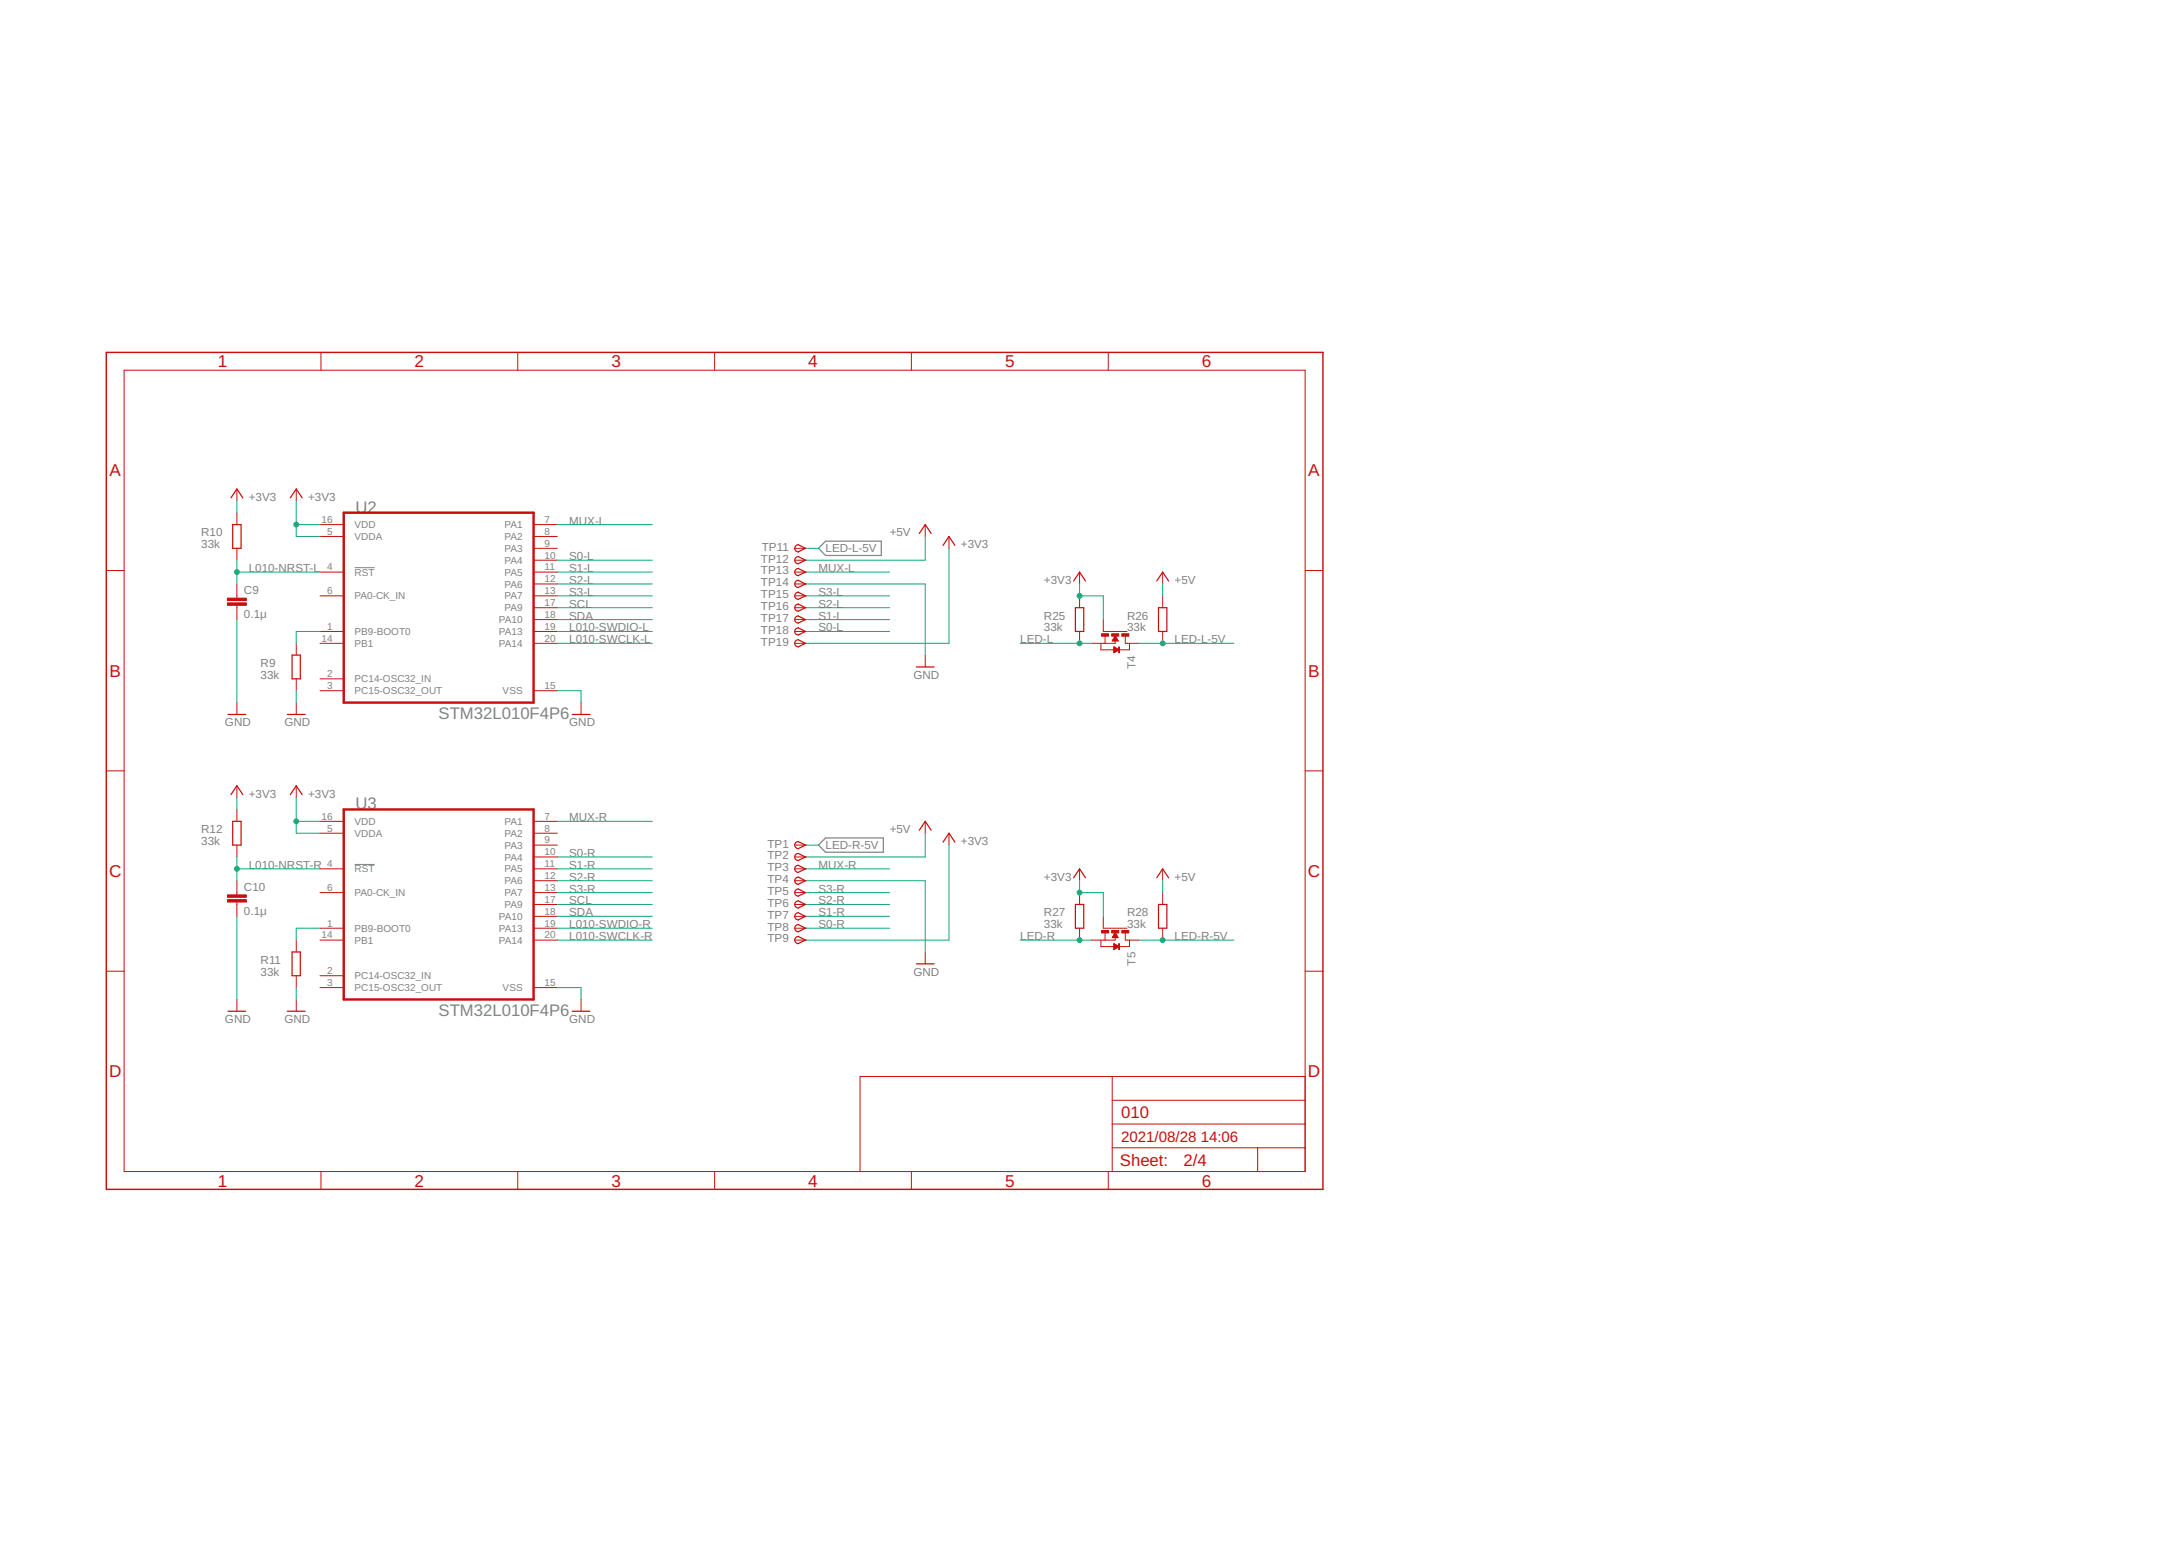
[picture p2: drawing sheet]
<svg xmlns="http://www.w3.org/2000/svg" width="420mm" height="297mm" viewBox="0 0 420 297" stroke-linecap="round" stroke-linejoin="round" font-family="sans-serif">
<path d="M68.3 109.3h3.8M68.3 166.4h3.8" fill="none" stroke="#808080" stroke-width=".19"/>
<path d="M159 104.2h10.7v2.7h-10.7l-1.4-1.3zM159 161.3h11.1v2.8h-11.1l-1.4-1.4z" fill="none" stroke="#808080" stroke-width=".23"/>
<g fill="none" stroke="#c90d0c" stroke-width=".19">
<path d="M23.9 71.3h227.4v154.2h-227.4zM61.8 67.8v3.5M99.7 67.8v3.5M137.6 67.8v3.5M175.5 67.8v3.5M213.4 67.8v3.5M45.6 94.1v2.3M45.6 98.7v2.3M57 94.1v2.3M20.5 109.8h3.4M45.6 105.6v2.2M45.6 112.4v2.7"/>
<path d="M45.6 116.5v2.8M61.6 103.3h4.6M61.6 110.1h4.6M61.6 114.7h4.6M61.6 101h4.6M66.2 110.1v.1M66.2 114.7h.1M66.2 101h.1M107.3 101h-4.5M107.3 103.3h-4.5M107.3 105.6h-4.5M107.3 107.8l-4.5 .1"/>
<path d="M107.3 110.1l-4.5 .1M107.3 112.4h-4.5M107.3 114.7h-4.5M107.3 117h-4.5M107.3 119.3h-4.5M153 110.1h2.3M153 114.7h2.3M153 105.6h2.3M153 107.8h2.3M153 112.4h2.3M153 117h2.3M153 119.3h2.3"/>
<path d="M178.2 101v2.3M182.7 103.3v2.3M207.9 110.1v2.3M207.9 114.7v2.3M212.4 119.3v2.3h4.6M223.9 110.1v2.3M223.9 114.7v2.3M251.3 109.8h3.4M45.6 135.3v2.2M57 123.8v2.3M57 130.7v2.3M57 135.3v2.2"/>
<path d="M61.6 121.6h4.6M61.6 133h4.6M61.6 130.7h4.6M61.6 123.8h4.6M66.2 130.7h.1M66.2 123.8v.1M107.3 121.6h-4.5M107.3 123.8l-4.5 .1M107.3 133h-4.5M111.9 135.3v2.2M153 121.6h2.3M153 123.8h2.3"/>
<path d="M178.2 126.1v2.3M207.9 121.6v2.2M212 123.8v1.3h5.5v-1.3M212.8 122.5v1.3M214.2 123.3h1.1M214.2 123.2h1M214.3 123.2h.9M214.3 123.1h.8M214.4 123.1h.7M214.4 123h.7M214.4 122.9h.6M214.5 122.9h.5"/>
<path d="M214.5 124.5l.9 .6-.9 .6M214.5 124.5v1.2M214.5 125.6h.1M214.5 125.6h.2M214.5 125.5h.3M214.5 125.5h.4M214.5 125.4h.4M214.5 125.3h.6M214.5 125.2h.7M214.5 125h.8M214.5 125h.7M214.5 124.9h.6"/>
<path d="M214.5 124.8h.5M214.5 124.8h.4M214.5 124.7h.3M214.5 124.7h.2M214.5 124.6h.2M214.5 124.5h.1M214.5 122.8h.4M214.6 122.7h.3M214.6 122.6h.2M214.7 122.6h.1M214.7 122.5h.1M214.7 123.4v.4h-4.5"/>
<path d="M214.7 122.5l.6 .9h-1.1zM216.7 122.5v1.3h2.6M223.9 121.6v2.2M20.5 148.4h3.4M45.6 151.3v2.2M45.6 155.8v2.3M57 151.3v2.2M61.6 158.1h4.6M66.2 158.1h.1M107.3 158.1h-4.5M178.2 158.1v2.3M251.3 148.4h3.4"/>
<path d="M45.6 162.7v2.3M45.6 169.5v2.8M45.6 173.7v2.7M61.6 167.3h4.6M61.6 171.8l4.6 .1M61.6 178.7h4.6M61.6 160.4h4.6M66.2 178.7h.1M66.2 160.4h.1M107.3 162.7h-4.5M107.3 165h-4.5M107.3 167.3h-4.5"/>
<path d="M107.3 169.5l-4.5 .1M107.3 171.8l-4.5 .1M107.3 174.1h-4.5M107.3 176.4h-4.5M107.3 178.7h-4.5M107.3 160.4h-4.5M153 162.7h2.3M153 165h2.3M153 167.3h2.3M153 169.5h2.3M153 171.8h2.3M153 174.1h2.3"/>
<path d="M153 176.4h2.3M153 178.7h2.3M182.7 160.4v2.3M207.9 167.3v2.2M207.9 171.8v2.3M207.9 178.7v2.3M212.4 176.4v2.3h4.6M212.8 179.6v1.4M214.5 180h.5M214.5 179.9h.4M214.6 179.9h.3M214.6 179.8h.3"/>
<path d="M214.7 179.7h.1M214.7 179.6h.1M214.7 179.6l.6 .9h-1.1zM216.7 179.6v1.4h2.6M223.9 167.3v2.2M223.9 171.8v2.3M223.9 178.7v2.3M20.5 187h3.4M45.6 192.4v2.3M57 181v2.3M57 187.8v2.3M57 192.4v2.3"/>
<path d="M61.6 181h4.6M61.6 190.1h4.6M61.6 187.8h4.6M66.2 187.8v.1M107.3 181h-4.5M107.3 190.1h-4.5M111.9 192.4v2.3M153 181h2.3M178.2 183.3v2.2M212 181v1.2h2.5M214.2 180.4h1.1M214.3 180.3h.9"/>
<path d="M214.4 180.2h.7M214.4 180.1h.7M214.5 182.8h.1M214.5 182.6h.3M214.5 182.5h.4M214.5 182.5h.5M214.5 182.4h.6M214.5 182.4h.7M214.5 182.3h.8M214.5 182.2h.9M214.5 182.2h.8M214.5 182.1h.8"/>
<path d="M214.5 182.1h.7M214.5 182h.6M214.5 181.9h.5M214.5 181.9h.4M214.5 181.8h.3M214.5 181.8h.2M214.5 181.7h.1M214.7 182.7h-.2M214.7 180.5v.5h-4.5M215.4 182.2l-.9-.5v1.1M215.4 182.2l-.9 .6M217.5 181v1.2h-2.1"/>
<path d="M251.3 187h3.4M214.2 207.2v18.3M214.2 216.4h37.1M214.2 211.8h37.1M251.3 207.2h-85.7v18.3M61.8 225.5v3.5M99.7 225.5v3.5M137.6 225.5v3.5M175.5 225.5v3.5M213.4 225.5v3.5M214.2 221h37.1M242.2 221v4.5"/>
</g>
<path d="M20.5 67.8h234.2v161.2h-234.2z" fill="none" stroke="#c90d0c" stroke-width=".28"/>
<path d="M66.2 98.7h36.5v36.6h-36.5zM66.2 155.8h36.5v36.6h-36.5z" fill="none" stroke="#c90d0c" stroke-width=".47"/>
<g fill="none" stroke="#c90d0c" stroke-width=".23">
<path d="M44.5 95.8l1.1-1.7 1.2 1.7M55.9 95.8l1.1-1.7 1.2 1.7M44.8 101h1.6v4.6h-1.6zM153.2 109.7l.5-.3 1.4 .7-1.4 .7h-.2l-.4-.5zM153.3 105l.4-.1 1.4 .7-1.4 .6a.68 .68 0 0 1-.6-.4 .68 .68 0 0 1 .2-.8zM153.3 107.3l.4-.2 1.4 .7-1.4 .7a.68 .68 0 0 1-.6-.4 .68 .68 0 0 1 .2-.8zM153.3 111.8l.4-.1 1.4 .7-1.4 .7a.69 .69 0 0 1-.6-.5 .69 .69 0 0 1 .2-.8zM153.3 114.1l.4-.1 1.4 .7-1.4 .7a.69 .69 0 0 1-.6-.5 .69 .69 0 0 1 .2-.8zM153.3 116.4l.4-.1 1.4 .7-1.4 .7a.69 .69 0 0 1-.6-.5 .69 .69 0 0 1 .2-.8zM153.3 118.7l.4-.1 1.4 .7-1.4 .7a.69 .69 0 0 1-.6-.5 .69 .69 0 0 1 .2-.8zM177 102.7l1.2-1.7 1.1 1.7M181.6 105l1.1-1.7 1.2 1.7"/>
<path d="M206.7 111.8l1.2-1.7 1.1 1.7M207.1 117h1.6v4.6h-1.6zM222.7 111.8l1.2-1.7 1.1 1.7M223.1 117h1.6v4.6h-1.6zM43.9 137.5h3.4M55.3 137.5h3.5M56.2 126.1h1.6v4.6h-1.6zM110.2 137.5h3.4M153.2 123.4l.5-.3 1.4 .7-1.4 .7h-.2l-.4-.4zM153.3 121l.4-.1 1.4 .7-1.4 .6a.69 .69 0 0 1-.6-.4 .69 .69 0 0 1 .2-.8zM176.4 128.4h3.5M44.5 153l1.1-1.7 1.2 1.7"/>
<path d="M44.8 158.1h1.6v4.6h-1.6zM55.9 153l1.1-1.7 1.2 1.7M177 159.8l1.2-1.7 1.1 1.7M153.2 162.3l.5-.3 1.4 .7-1.4 .7-.2-.1-.4-.4zM153.2 169.1l.5-.3 1.4 .7-1.4 .7h-.2l-.4-.4zM153.2 173.7l.5-.3 1.4 .7-1.4 .7h-.2l-.4-.5zM153.3 164.4l.4-.1 1.4 .7-1.4 .7a.68 .68 0 0 1-.6-.5 .68 .68 0 0 1 .2-.8zM153.3 166.7l.4-.1 1.4 .7-1.4 .6a.68 .68 0 0 1-.6-.4 .68 .68 0 0 1 .2-.8zM153.3 171.3l.4-.2 1.4 .7-1.4 .7a.68 .68 0 0 1-.6-.5 .68 .68 0 0 1 .2-.7zM153.3 175.9l.4-.2 1.4 .7-1.4 .7a.68 .68 0 0 1-.6-.5 .68 .68 0 0 1 .2-.7zM153.3 178.1l.4-.1 1.4 .7-1.4 .7a.68 .68 0 0 1-.6-.5 .68 .68 0 0 1 .2-.8zM181.6 162.1l1.1-1.7 1.2 1.7"/>
<path d="M206.7 169l1.2-1.7 1.1 1.7M207.1 174.1h1.6v4.6h-1.6zM222.7 169l1.2-1.7 1.1 1.7M223.1 174.1h1.6v4.6h-1.6zM43.9 194.7h3.4M55.3 194.7h3.5M56.2 183.3h1.6v4.5h-1.6zM110.2 194.7h3.4M153.3 180.4l.4-.1 1.4 .7-1.4 .7a.69 .69 0 0 1-.6-.5 .69 .69 0 0 1 .2-.8zM176.4 185.5h3.5"/>
</g>
<g fill="#c90d0c" stroke="#c90d0c" stroke-width=".19">
<path d="M43.8 116.1h3.6v.4h-3.6z"/>
<path d="M43.8 115.1h3.6v.5h-3.6z"/>
<path d="M43.8 173.2h3.6v.5h-3.6z"/>
<path d="M43.8 172.3h3.6v.4h-3.6z"/>
<path d="M216 122h1.4v.5h-1.4z"/>
<path d="M214.1 122h1.3v.5h-1.3z"/>
<path d="M212.1 122h1.4v.5h-1.4z"/>
<path d="M215.4 124.5h.1v1.2h-.1z"/>
<path d="M216 179.1h1.4v.5h-1.4z"/>
<path d="M214.1 179.1h1.3v.5h-1.3z"/>
<path d="M212.1 179.1h1.4v.5h-1.4z"/>
<path d="M215.4 181.7h.1v1.1h-.1z"/>
</g>
<g fill="none" stroke="#0dab76" stroke-width=".19">
<path d="M45.6 96.4v2.3M57 96.4v6.9h4.6M45.6 107.8v4.6M45.6 119.3v16M45.6 110.1h16M57 101h4.6M107.3 107.8h18.3M107.3 112.4h18.3M107.3 101h18.3M107.3 114.7h18.3M107.3 110.1h18.3M107.3 117h18.3"/>
<path d="M107.3 119.3h18.3M155.3 112.4h22.9v13.7M155.3 114.7h16M155.3 110.1h16M155.3 117h16M155.3 119.3h16M155.3 105.6h2.3M178.2 103.3v4.5h-22.9M182.7 105.6v18.2h-27.4M207.9 112.4v2.3h4.5v4.6M223.9 112.4v2.3M57 133v2.3"/>
<path d="M61.6 121.6h-4.6v2.2M107.3 133h4.6v2.3M107.3 123.8h18.3M107.3 121.6h18.3M155.3 121.6h16M196.4 123.8h13.8M219.3 123.8h18.3M45.6 153.5v2.3M57 158.1h4.6M57 153.5v6.9h4.6M107.3 158.1h18.3M45.6 167.3h16"/>
<path d="M45.6 165v4.5M45.6 176.4v16M61.6 178.7h-4.6v2.3M107.3 165h18.3M107.3 167.3h18.3M107.3 169.5h18.3M107.3 171.8h18.3M107.3 174.1h18.3M107.3 176.4h18.3M107.3 178.7h18.3M155.3 169.5h22.9v13.8M155.3 167.3h16"/>
<path d="M155.3 171.8h16M155.3 174.1h16M155.3 176.4h16M155.3 178.7h16M155.3 162.7h2.3M178.2 160.4v4.6h-22.9M182.7 162.7v18.3h-27.4M207.9 169.5v2.3h4.5v4.6M223.9 169.5v2.3M57 190.1v2.3M107.3 190.1h4.6v2.3M107.3 181h18.3"/>
<path d="M196.4 181h13.8M219.3 181h18.3"/>
</g>
<g fill="#0dab76" stroke="#0dab76" stroke-width=".19">
<circle cx="57" cy="101" r=".47"/>
<circle cx="57" cy="158.1" r=".47"/>
<circle cx="207.9" cy="114.7" r=".47"/>
<circle cx="207.9" cy="171.8" r=".47"/>
<circle cx="45.6" cy="110.1" r=".47"/>
<circle cx="45.6" cy="167.3" r=".47"/>
<circle cx="223.9" cy="123.8" r=".47"/>
<circle cx="223.9" cy="181" r=".47"/>
<circle cx="207.9" cy="181" r=".47"/>
<circle cx="207.9" cy="123.8" r=".47"/>
</g>
<g font-size="3.3" fill="#c90d0c">
<text x="41.9" y="70.7">1</text>
<text x="79.8" y="70.7">2</text>
<text x="117.7" y="70.7">3</text>
<text x="155.6" y="70.7">4</text>
<text x="193.5" y="70.7">5</text>
<text x="231.4" y="70.7">6</text>
<text x="21.1" y="91.7">A</text>
<text x="251.9" y="91.7">A</text>
<text x="21.1" y="130.3">B</text>
<text x="251.9" y="130.3">B</text>
<text x="21" y="168.8">C</text>
<text x="251.8" y="168.8">C</text>
<text x="21" y="207.4">D</text>
<text x="251.8" y="207.4">D</text>
<text x="41.9" y="228.4">1</text>
<text x="79.8" y="228.4">2</text>
<text x="117.7" y="228.4">3</text>
<text x="155.6" y="228.4">4</text>
<text x="193.5" y="228.4">5</text>
<text x="231.4" y="228.4">6</text>
</g>
<g font-size="3.2" fill="#808080">
<text x="68.5" y="98.7">U2</text>
<text x="84.5" y="138.5">STM32L010F4P6</text>
<text x="68.5" y="155.8">U3</text>
<text x="84.5" y="195.6">STM32L010F4P6</text>
</g>
<g font-size="3.2" fill="#c90d0c">
<text x="215.9" y="215.2">010</text>
<text x="215.7" y="224.5">Sheet:</text>
<text x="227.9" y="224.4">2/4</text>
</g>
<g font-size="2.9" fill="#c90d0c">
<text x="215.9" y="219.8">2021/08/28</text>
<text x="231.2" y="219.8">14:06</text>
</g>
<g font-size="2.2" fill="#808080">
<text x="47.9" y="96.4">+3V3</text>
<text x="59.3" y="96.4">+3V3</text>
<text x="109.6" y="101">MUX-L</text>
<text x="38.8" y="105.6">33k</text>
<text x="38.8" y="103.3">R10</text>
<text x="109.6" y="107.8">S0-L</text>
<text x="146.7" y="106">TP11</text>
<text x="159" y="106.4">LED-L-5V</text>
<text x="171.3" y="103.3">+5V</text>
<text x="185" y="105.6">+3V3</text>
<text x="47.9" y="110.1">L010-NRST-L</text>
<text x="109.6" y="112.4">S2-L</text>
<text x="109.6" y="110.1">S1-L</text>
<text x="146.5" y="108.3">TP12</text>
<text x="146.5" y="110.6">TP13</text>
<text x="146.5" y="112.9">TP14</text>
<text x="157.6" y="110.1">MUX-L</text>
<text x="201" y="112.4">+3V3</text>
<text x="226.2" y="112.4">+5V</text>
<text x="47" y="118.9">0.1μ</text>
<text x="47" y="114.4">C9</text>
<text x="109.6" y="114.7">S3-L</text>
<text x="109.6" y="119.3">SDA</text>
<text x="109.6" y="117">SCL</text>
<text x="146.5" y="115.2">TP15</text>
<text x="146.5" y="117.4">TP16</text>
<text x="146.5" y="119.7">TP17</text>
<text x="157.6" y="114.7">S3-L</text>
<text x="157.6" y="117">S2-L</text>
<text x="157.6" y="119.3">S1-L</text>
<text x="201" y="119.3">R25</text>
<text x="217" y="119.3">R26</text>
<text x="109.6" y="123.8">L010-SWCLK-L</text>
<text x="109.6" y="121.6">L010-SWDIO-L</text>
<text x="146.5" y="122">TP18</text>
<text x="146.5" y="124.3">TP19</text>
<text x="157.6" y="121.6">S0-L</text>
<text x="196.5" y="123.8">LED-L</text>
<text x="201" y="121.6">33k</text>
<text x="217" y="121.6">33k</text>
<text x="226.2" y="123.8">LED-L-5V</text>
<text x="50.2" y="130.7">33k</text>
<text x="50.2" y="128.4">R9</text>
<text x="175.9" y="130.7">GND</text>
<text x="218.6" y="128.7" transform="rotate(-90 218.6 128.7)">T4</text>
<text x="43.3" y="139.8">GND</text>
<text x="54.8" y="139.8">GND</text>
<text x="109.6" y="139.8">GND</text>
<text x="47.9" y="153.5">+3V3</text>
<text x="59.3" y="153.5">+3V3</text>
<text x="38.8" y="160.4">R12</text>
<text x="109.6" y="158.1">MUX-R</text>
<text x="171.3" y="160.4">+5V</text>
<text x="38.8" y="162.7">33k</text>
<text x="47.9" y="167.3">L010-NRST-R</text>
<text x="109.6" y="167.3">S1-R</text>
<text x="109.6" y="165">S0-R</text>
<text x="147.8" y="163.2">TP1</text>
<text x="147.8" y="165.4">TP2</text>
<text x="147.8" y="167.7">TP3</text>
<text x="157.6" y="167.3">MUX-R</text>
<text x="159" y="163.5">LED-R-5V</text>
<text x="185" y="162.7">+3V3</text>
<text x="47" y="171.5">C10</text>
<text x="109.6" y="171.8">S3-R</text>
<text x="109.6" y="169.5">S2-R</text>
<text x="147.8" y="170">TP4</text>
<text x="147.8" y="172.3">TP5</text>
<text x="157.6" y="171.8">S3-R</text>
<text x="201" y="169.5">+3V3</text>
<text x="226.2" y="169.5">+5V</text>
<text x="47" y="176.1">0.1μ</text>
<text x="109.6" y="176.4">SDA</text>
<text x="109.6" y="174.1">SCL</text>
<text x="109.6" y="178.7">L010-SWDIO-R</text>
<text x="147.8" y="174.6">TP6</text>
<text x="147.8" y="176.9">TP7</text>
<text x="147.8" y="179.1">TP8</text>
<text x="157.6" y="174.1">S2-R</text>
<text x="157.6" y="176.4">S1-R</text>
<text x="157.6" y="178.7">S0-R</text>
<text x="201" y="178.7">33k</text>
<text x="201" y="176.4">R27</text>
<text x="217" y="178.7">33k</text>
<text x="217" y="176.4">R28</text>
<text x="50.2" y="185.5">R11</text>
<text x="109.6" y="181">L010-SWCLK-R</text>
<text x="147.8" y="181.4">TP9</text>
<text x="196.5" y="181">LED-R</text>
<text x="218.6" y="185.9" transform="rotate(-90 218.6 185.9)">T5</text>
<text x="226.2" y="181">LED-R-5V</text>
<text x="50.2" y="187.8">33k</text>
<text x="175.9" y="187.8">GND</text>
<text x="43.3" y="197">GND</text>
<text x="54.8" y="197">GND</text>
<text x="109.6" y="197">GND</text>
</g>
<g font-size="1.9" fill="#808080">
<text x="61.9" y="100.7">16</text>
<text x="68.3" y="101.7">VDD</text>
<text x="97.2" y="101.7">PA1</text>
<text x="104.8" y="100.7">7</text>
<text x="63" y="102.9">5</text>
<text x="68.3" y="104">VDDA</text>
<text x="97.2" y="104">PA2</text>
<text x="97.2" y="106.2">PA3</text>
<text x="104.8" y="102.9">8</text>
<text x="104.8" y="105.2">9</text>
<text x="104.8" y="107.5">10</text>
<text x="63" y="109.8">4</text>
<text x="68.3" y="110.8">RST</text>
<text x="97.2" y="108.5">PA4</text>
<text x="97.2" y="110.8">PA5</text>
<text x="97.2" y="113.1">PA6</text>
<text x="104.8" y="109.8">11</text>
<text x="104.8" y="112.1">12</text>
<text x="63" y="114.4">6</text>
<text x="68.3" y="115.4">PA0-CK_IN</text>
<text x="96.1" y="120">PA10</text>
<text x="97.2" y="115.4">PA7</text>
<text x="97.2" y="117.7">PA9</text>
<text x="104.8" y="114.4">13</text>
<text x="104.8" y="116.7">17</text>
<text x="104.8" y="118.9">18</text>
<text x="61.9" y="123.5">14</text>
<text x="63" y="121.2">1</text>
<text x="68.3" y="122.2">PB9-BOOT0</text>
<text x="68.3" y="124.5">PB1</text>
<text x="96.1" y="122.2">PA13</text>
<text x="96.1" y="124.5">PA14</text>
<text x="104.8" y="121.2">19</text>
<text x="104.8" y="123.5">20</text>
<text x="63" y="130.4">2</text>
<text x="68.3" y="131.4">PC14-OSC32_IN</text>
<text x="63" y="132.7">3</text>
<text x="68.3" y="133.7">PC15-OSC32_OUT</text>
<text x="96.8" y="133.7">VSS</text>
<text x="104.8" y="132.7">15</text>
<text x="61.9" y="157.8">16</text>
<text x="63" y="160.1">5</text>
<text x="68.3" y="161.1">VDDA</text>
<text x="68.3" y="158.8">VDD</text>
<text x="97.2" y="158.8">PA1</text>
<text x="97.2" y="161.1">PA2</text>
<text x="104.8" y="157.8">7</text>
<text x="104.8" y="160.1">8</text>
<text x="63" y="166.9">4</text>
<text x="68.3" y="167.9">RST</text>
<text x="97.2" y="163.4">PA3</text>
<text x="97.2" y="165.7">PA4</text>
<text x="97.2" y="167.9">PA5</text>
<text x="104.8" y="162.4">9</text>
<text x="104.8" y="164.7">10</text>
<text x="104.8" y="166.9">11</text>
<text x="63" y="171.5">6</text>
<text x="68.3" y="172.5">PA0-CK_IN</text>
<text x="97.2" y="170.2">PA6</text>
<text x="97.2" y="172.5">PA7</text>
<text x="104.8" y="169.2">12</text>
<text x="104.8" y="171.5">13</text>
<text x="104.8" y="173.8">17</text>
<text x="63" y="178.4">1</text>
<text x="68.3" y="179.4">PB9-BOOT0</text>
<text x="96.1" y="177.1">PA10</text>
<text x="96.1" y="179.4">PA13</text>
<text x="97.2" y="174.8">PA9</text>
<text x="104.8" y="176.1">18</text>
<text x="104.8" y="178.4">19</text>
<text x="61.9" y="180.6">14</text>
<text x="68.3" y="181.7">PB1</text>
<text x="96.1" y="181.7">PA14</text>
<text x="104.8" y="180.6">20</text>
<text x="63" y="187.5">2</text>
<text x="63" y="189.8">3</text>
<text x="68.3" y="188.5">PC14-OSC32_IN</text>
<text x="68.3" y="190.8">PC15-OSC32_OUT</text>
<text x="96.8" y="190.8">VSS</text>
<text x="104.8" y="189.8">15</text>
</g>
</svg>
